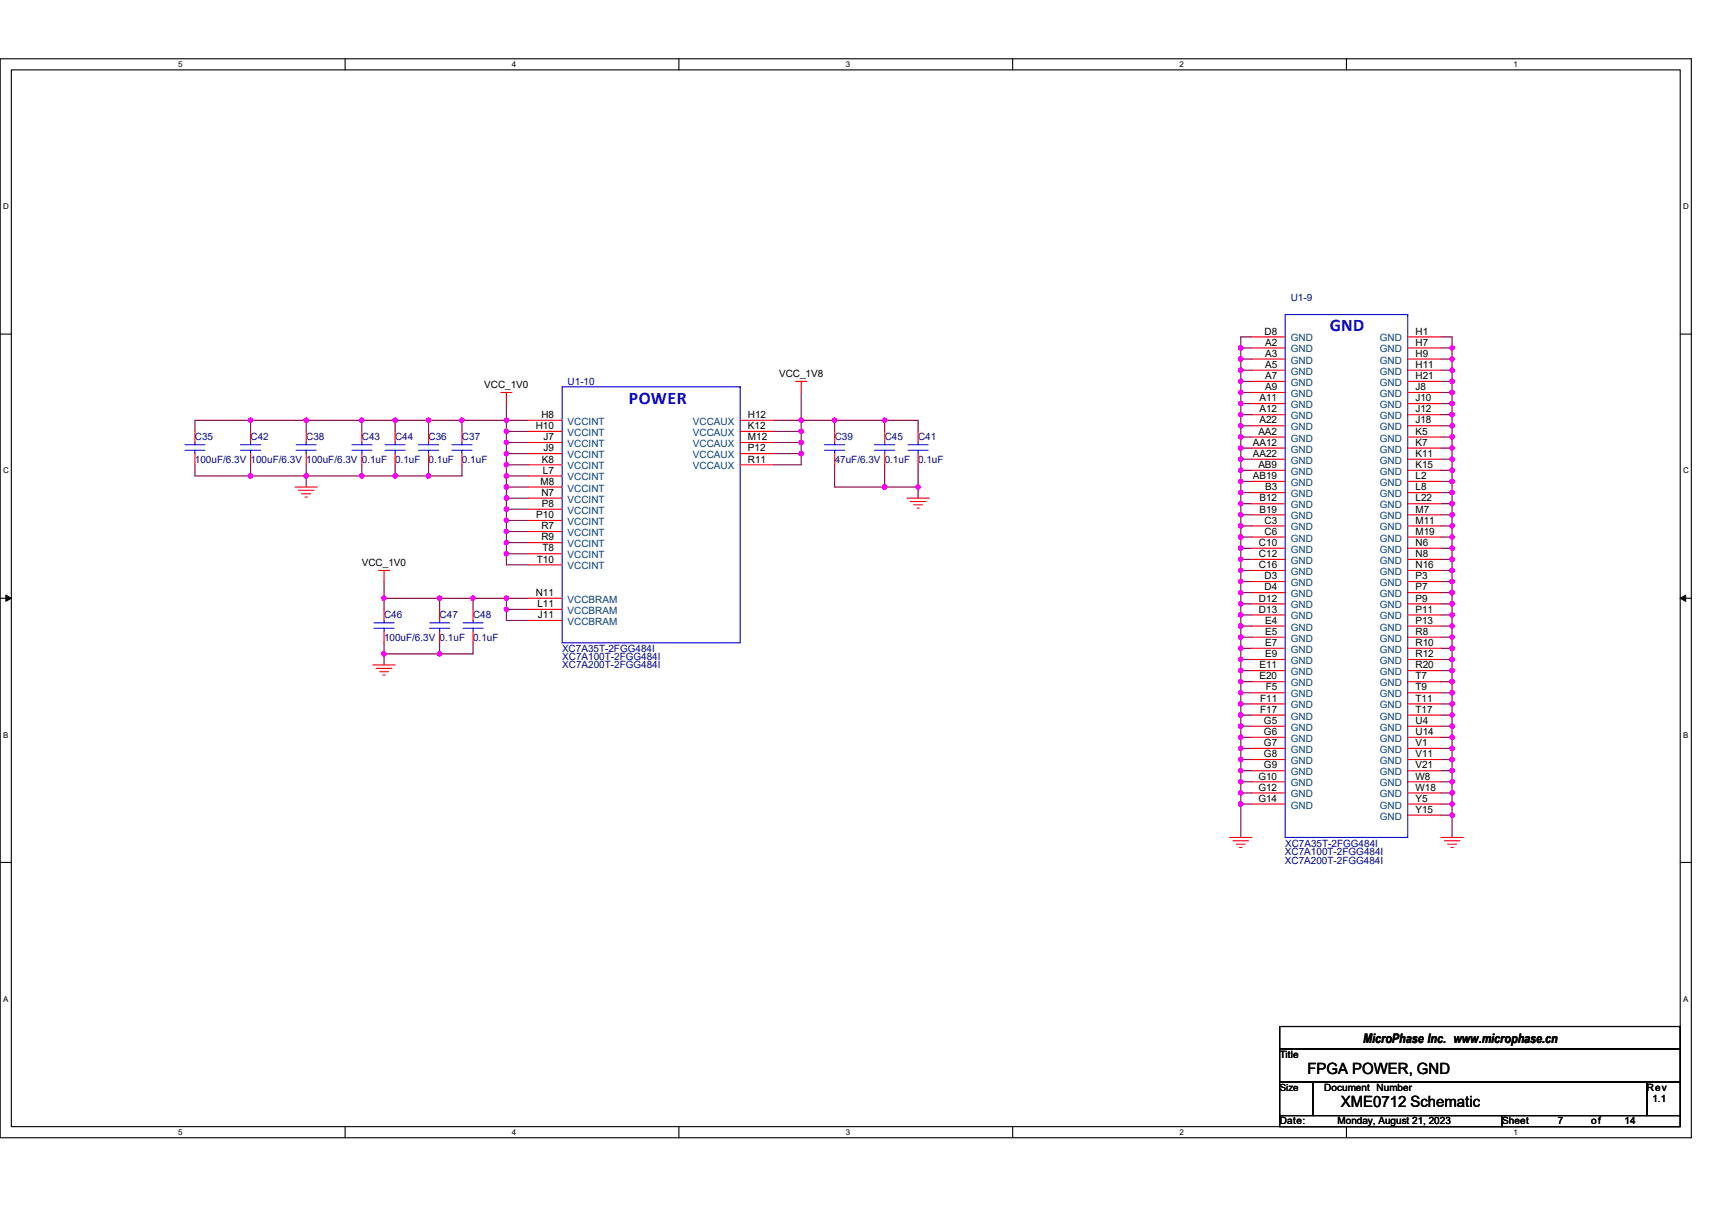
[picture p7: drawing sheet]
<svg xmlns="http://www.w3.org/2000/svg" width="297mm" height="210mm" viewBox="0 0 297 210" stroke-linecap="round" stroke-linejoin="round" font-family="sans-serif">
<path d="M0 10.2h293.5v187.2h-293.5zM2 12.1h289.5v183.4h-289.5z" fill="none" stroke="#000" stroke-width=".19"/>
<g fill="#fff">
<path d="M30.9 10.4h.8v1.6h-.8z"/>
<path d="M30.9 195.7h.8v1.6h-.8z"/>
</g>
<path d="M59.9 10.2v1.9M59.9 195.5v1.9" fill="none" stroke="#000" stroke-width=".19"/>
<g fill="#fff">
<path d="M88.8 10.4h.8v1.6h-.8z"/>
<path d="M88.8 195.7h.8v1.6h-.8z"/>
</g>
<path d="M117.8 10.2v1.9M117.8 195.5v1.9" fill="none" stroke="#000" stroke-width=".19"/>
<g fill="#fff">
<path d="M146.7 10.4h.8v1.6h-.8z"/>
<path d="M146.7 195.7h.8v1.6h-.8z"/>
</g>
<path d="M175.7 10.2v1.9M175.7 195.5v1.9" fill="none" stroke="#000" stroke-width=".19"/>
<g fill="#fff">
<path d="M204.7 10.4h.7v1.6h-.7z"/>
<path d="M204.7 195.7h.7v1.6h-.7z"/>
</g>
<path d="M233.6 10.2v1.9M233.6 195.5v1.9" fill="none" stroke="#000" stroke-width=".19"/>
<g fill="#fff">
<path d="M262.6 10.4h.7v1.6h-.7z"/>
<path d="M262.6 195.7h.7v1.6h-.7z"/>
<path d="M.5 35.1h1v1.5h-1z"/>
<path d="M292 35.1h1v1.5h-1z"/>
<path d="M.5 80.9h1v1.5h-1z"/>
<path d="M292 80.9h1v1.5h-1z"/>
</g>
<path d="M0 58h2M291.5 58h2" fill="none" stroke="#000" stroke-width=".19"/>
<g fill="#fff">
<path d="M.5 126.7h.9v1.6h-.9z"/>
<path d="M292 126.7h.9v1.6h-.9z"/>
</g>
<path d="M0 103.8h2M291.5 103.8h2" fill="none" stroke="#000" stroke-width=".19"/>
<path d="M1 103.3l1 .5-1 .6zM291.5 103.8l1-.5v1.1z" fill="#000" stroke="#000" stroke-width=".17"/>
<g fill="#fff">
<path d="M.5 172.6h.9v1.5h-.9z"/>
<path d="M292 172.6h.9v1.5h-.9z"/>
</g>
<g fill="none" stroke="#000" stroke-width=".19">
<path d="M0 149.7h2M291.5 149.7h2M222 178.1h69.5v3.9h-69.5zM291.5 178.1h.1M222 182h69.5v5.8h-69.5zM222 187.8h5.8v5.8h-5.8zM222 193.6h38.6v1.9h-38.6zM227.8 187.8h.1M227.8 187.8h57.9v5.8h-57.9zM260.6 193.6h30.9v1.9h-30.9zM260.6 193.6h.1M285.7 187.8h5.8v5.8h-5.8z"/>
<path d="M285.7 187.8h.1M291.5 182h.1M291.5 187.8h.1M291.5 193.6h.1"/>
</g>
<g fill="none" stroke="#800040" stroke-width=".19">
<path d="M217.2 58.5h-1.9v1.9M250 58.5h1.9v1.9M43.5 72.9v2M43.5 72.9h9.6M43.5 72.9h-9.7v2M53.1 72.9h9.7M53.1 72.9v2M62.8 72.9h5.8M62.8 72.9v2M68.6 72.9v2M68.6 72.9h5.8M74.4 72.9v2"/>
<path d="M74.4 72.9h5.8M80.2 72.9h7.7M80.2 72.9v2M87.9 70v2.9M87.9 72.9v2M87.9 74.9v1.9M87.9 76.8v1.9M87.9 78.7v2M87.9 72.9h3.8M87.9 74.9h3.8M87.9 76.8h3.8M87.9 78.7h3.8"/>
<path d="M134.2 72.9h4.8M134.2 74.9h4.8M134.2 76.8h4.8M134.2 78.7h4.8M139 72.9h5.8M139 68.1v4.8M139 72.9v2M139 74.9v1.9M139 76.8v1.9M139 78.7v2h-4.8M144.8 72.9v2M144.8 72.9h8.7"/>
<path d="M153.5 72.9v2M153.5 72.9h5.8v2M215.3 60.4v1.9M215.3 62.3v1.9M215.3 64.2v2M215.3 66.2v1.9M215.3 68.1v1.9M215.3 70v2M215.3 72v1.9M215.3 73.9v1.9M215.3 75.8v2M215.3 77.8v1.9"/>
<path d="M215.3 79.7v1.9M215.3 60.4h1.9M215.3 62.3h1.9M215.3 64.2h1.9M215.3 66.2h1.9M215.3 68.1h1.9M215.3 70h1.9M215.3 72h1.9M215.3 73.9h1.9M215.3 75.8h1.9M215.3 77.8h1.9M215.3 79.7h1.9"/>
<path d="M250 60.4h1.9M250 62.3h1.9M250 64.2h1.9M250 66.2h1.9M250 68.1h1.9M250 70h1.9M250 72h1.9M250 73.9h1.9M250 75.8h1.9M250 77.8h1.9M250 79.7h1.9M251.9 60.4v1.9"/>
<path d="M251.9 62.3v1.9M251.9 64.2v2M251.9 66.2v1.9M251.9 68.1v1.9M251.9 70v2M251.9 72v1.9M251.9 73.9v1.9M251.9 75.8v2M251.9 77.8v1.9M251.9 79.7v1.9M33.8 80.7v1.9h9.7M43.5 82.6h9.6"/>
<path d="M43.5 80.7v1.9M53.1 82.6v1.9M53.1 80.7v1.9M53.1 82.6h9.7M62.8 82.6h5.8M62.8 80.7v1.9M68.6 80.7v1.9M68.6 82.6h5.8M74.4 80.7v1.9M80.2 80.7v1.9h-5.8M87.9 80.7v1.9M87.9 84.5v1.9"/>
<path d="M87.9 86.4v2M87.9 82.6v1.9M87.9 96.1v1.9h3.8M87.9 88.4v1.9M87.9 90.3v1.9M87.9 92.2v2M87.9 94.2v1.9M87.9 86.4h3.8M87.9 80.7h3.8M87.9 82.6h3.8M87.9 84.5h3.8M87.9 88.4h3.8"/>
<path d="M87.9 90.3h3.8M87.9 92.2h3.8M87.9 94.2h3.8M87.9 96.1h3.8M144.8 80.7v3.8h8.7M153.5 80.7v3.8M153.5 84.5h5.8M159.3 80.7v3.8M159.3 84.5v1.9M215.3 81.6v1.9M215.3 83.5v2M215.3 85.5v1.9"/>
<path d="M215.3 87.4v1.9M215.3 89.3v2M215.3 91.3v1.9M215.3 93.2v1.9M215.3 95.1v2M215.3 97.1v1.9M215.3 99v1.9M215.3 81.6h1.9M215.3 83.5h1.9M215.3 85.5h1.9M215.3 87.4h1.9M215.3 89.3h1.9"/>
<path d="M215.3 91.3h1.9M215.3 93.2h1.9M215.3 95.1h1.9M215.3 97.1h1.9M215.3 99h1.9M250 81.6h1.9M250 83.5h1.9M250 85.5h1.9M250 87.4h1.9M250 89.3h1.9M250 91.3h1.9M250 93.2h1.9"/>
<path d="M250 95.1h1.9M250 97.1h1.9M250 99h1.9M251.9 81.6v1.9M251.9 83.5v2M251.9 85.5v1.9M251.9 87.4v1.9M251.9 89.3v2M251.9 91.3v1.9M251.9 93.2v1.9M251.9 95.1v2M251.9 97.1v1.9"/>
<path d="M251.9 99v1.9M66.6 103.8h9.7M66.6 111.5v2M66.6 113.5v1.9M66.6 103.8v1.9M66.6 113.5h9.7M66.6 100.9v2.9M76.3 111.5v2M76.3 103.8v1.9M76.3 103.8h5.8M82.1 103.8h5.8M82.1 111.5v2h-5.8"/>
<path d="M82.1 103.8v1.9M87.9 105.7v2h3.8M87.9 103.8v1.9M87.9 103.8h3.8M87.9 105.7h3.8M215.3 100.9v1.9M215.3 102.8v2M215.3 104.8v1.9M215.3 106.7v1.9M215.3 108.6v2M215.3 110.6v1.9M215.3 112.5v1.9"/>
<path d="M215.3 114.4v2M215.3 116.4v1.9M215.3 118.3v1.9M215.3 100.9h1.9M215.3 102.8h1.9M215.3 104.8h1.9M215.3 106.7h1.9M215.3 108.6h1.9M215.3 110.6h1.9M215.3 112.5h1.9M215.3 114.4h1.9M215.3 116.4h1.9"/>
<path d="M215.3 118.3h1.9M250 100.9h1.9M250 102.8h1.9M250 104.8h1.9M250 106.7h1.9M250 108.6h1.9M250 110.6h1.9M250 112.5h1.9M250 114.4h1.9M250 116.4h1.9M250 118.3h1.9M251.9 100.9v1.9"/>
<path d="M251.9 102.8v2M251.9 104.8v1.9M251.9 106.7v1.9M251.9 108.6v2M251.9 110.6v1.9M251.9 112.5v1.9M251.9 114.4v2M251.9 116.4v1.9M251.9 118.3v1.9M215.3 120.2v2M215.3 122.2v1.9M215.3 124.1v1.9"/>
<path d="M215.3 126v2M215.3 128v1.9M215.3 129.9v1.9M215.3 131.8v2M215.3 133.8v1.9M215.3 135.7v1.9M215.3 137.6v1.9M215.3 139.5v5.8M215.3 120.2h1.9M215.3 122.2h1.9M215.3 124.1h1.9M215.3 126h1.9"/>
<path d="M215.3 128h1.9M215.3 129.9h1.9M215.3 131.8h1.9M215.3 133.8h1.9M215.3 135.7h1.9M215.3 137.6h1.9M215.3 139.5h1.9M250 120.2h1.9M250 122.2h1.9M250 124.1h1.9M250 126h1.9M250 128h1.9"/>
<path d="M250 129.9h1.9M250 131.8h1.9M250 133.8h1.9M250 135.7h1.9M250 137.6h1.9M250 139.5h1.9M251.9 120.2v2M251.9 122.2v1.9M251.9 124.1v1.9M251.9 126v2M251.9 128v1.9M251.9 129.9v1.9"/>
<path d="M251.9 131.8v2M251.9 133.8v1.9M251.9 135.7v1.9M251.9 137.6v1.9M251.9 139.5v2M250 141.5h1.9M251.9 141.5v3.8"/>
</g>
<g fill="#f0f" stroke="#f0f" stroke-width=".19">
<circle cx="87.9" cy="74.9" r=".38"/>
<circle cx="87.9" cy="72.9" r=".38"/>
<circle cx="87.9" cy="76.8" r=".38"/>
<circle cx="87.9" cy="78.7" r=".38"/>
<circle cx="87.9" cy="82.6" r=".38"/>
<circle cx="87.9" cy="80.6" r=".38"/>
<circle cx="87.9" cy="86.4" r=".38"/>
<circle cx="87.9" cy="84.5" r=".38"/>
<circle cx="62.8" cy="72.9" r=".38"/>
<circle cx="53.1" cy="72.9" r=".38"/>
<circle cx="68.6" cy="72.9" r=".38"/>
<circle cx="62.8" cy="82.6" r=".38"/>
<circle cx="68.6" cy="82.6" r=".38"/>
<circle cx="43.5" cy="82.6" r=".38"/>
<circle cx="53.1" cy="82.6" r=".38"/>
<circle cx="74.3" cy="82.6" r=".38"/>
<circle cx="80.1" cy="72.9" r=".38"/>
<circle cx="74.3" cy="72.9" r=".38"/>
<circle cx="87.9" cy="88.4" r=".38"/>
<circle cx="87.9" cy="90.3" r=".38"/>
<circle cx="87.9" cy="92.2" r=".38"/>
<circle cx="87.9" cy="96.1" r=".38"/>
<circle cx="87.9" cy="94.2" r=".38"/>
<circle cx="139" cy="72.9" r=".38"/>
<circle cx="139" cy="74.9" r=".38"/>
<circle cx="139" cy="76.8" r=".38"/>
<circle cx="139" cy="78.7" r=".38"/>
<circle cx="153.5" cy="72.9" r=".38"/>
<circle cx="144.8" cy="72.9" r=".38"/>
<circle cx="153.5" cy="84.5" r=".38"/>
<circle cx="159.3" cy="84.5" r=".38"/>
<circle cx="215.3" cy="62.3" r=".38"/>
<circle cx="215.3" cy="70" r=".38"/>
<circle cx="215.3" cy="72" r=".38"/>
<circle cx="215.3" cy="73.9" r=".38"/>
<circle cx="215.3" cy="77.8" r=".38"/>
<circle cx="215.3" cy="79.7" r=".38"/>
<circle cx="215.3" cy="89.3" r=".38"/>
<circle cx="215.3" cy="131.8" r=".38"/>
<circle cx="215.3" cy="60.4" r=".38"/>
<circle cx="215.3" cy="64.2" r=".38"/>
<circle cx="215.3" cy="68.1" r=".38"/>
<circle cx="215.3" cy="66.2" r=".38"/>
<circle cx="215.3" cy="75.8" r=".38"/>
<circle cx="215.3" cy="83.5" r=".38"/>
<circle cx="215.3" cy="81.6" r=".38"/>
<circle cx="215.3" cy="87.4" r=".38"/>
<circle cx="215.3" cy="85.5" r=".38"/>
<circle cx="215.3" cy="93.2" r=".38"/>
<circle cx="215.3" cy="91.3" r=".38"/>
<circle cx="215.3" cy="95.1" r=".38"/>
<circle cx="215.3" cy="97.1" r=".38"/>
<circle cx="215.3" cy="99" r=".38"/>
<circle cx="215.3" cy="102.8" r=".38"/>
<circle cx="215.3" cy="100.9" r=".38"/>
<circle cx="215.3" cy="106.7" r=".38"/>
<circle cx="215.3" cy="104.8" r=".38"/>
<circle cx="215.3" cy="108.6" r=".38"/>
<circle cx="215.3" cy="110.6" r=".38"/>
<circle cx="215.3" cy="114.4" r=".38"/>
<circle cx="215.3" cy="112.5" r=".38"/>
<circle cx="215.3" cy="116.4" r=".38"/>
<circle cx="215.3" cy="118.3" r=".38"/>
<circle cx="215.3" cy="122.2" r=".38"/>
<circle cx="215.3" cy="120.2" r=".38"/>
<circle cx="215.3" cy="126" r=".38"/>
<circle cx="215.3" cy="124.1" r=".38"/>
<circle cx="215.3" cy="129.9" r=".38"/>
<circle cx="215.3" cy="127.9" r=".38"/>
<circle cx="215.3" cy="135.7" r=".38"/>
<circle cx="215.3" cy="133.7" r=".38"/>
<circle cx="215.3" cy="139.5" r=".38"/>
<circle cx="215.3" cy="137.6" r=".38"/>
<circle cx="251.9" cy="62.3" r=".38"/>
<circle cx="251.9" cy="72" r=".38"/>
<circle cx="251.9" cy="73.9" r=".38"/>
<circle cx="251.9" cy="114.4" r=".38"/>
<circle cx="251.9" cy="137.6" r=".38"/>
<circle cx="251.9" cy="60.4" r=".38"/>
<circle cx="251.9" cy="66.2" r=".38"/>
<circle cx="251.9" cy="64.2" r=".38"/>
<circle cx="251.9" cy="70" r=".38"/>
<circle cx="251.9" cy="68.1" r=".38"/>
<circle cx="251.9" cy="75.8" r=".38"/>
<circle cx="251.9" cy="79.7" r=".38"/>
<circle cx="251.9" cy="77.8" r=".38"/>
<circle cx="251.9" cy="83.5" r=".38"/>
<circle cx="251.9" cy="81.6" r=".38"/>
<circle cx="251.9" cy="87.4" r=".38"/>
<circle cx="251.9" cy="85.5" r=".38"/>
<circle cx="251.9" cy="91.3" r=".38"/>
<circle cx="251.9" cy="89.3" r=".38"/>
<circle cx="251.9" cy="93.2" r=".38"/>
<circle cx="251.9" cy="97.1" r=".38"/>
<circle cx="251.9" cy="95.1" r=".38"/>
<circle cx="251.9" cy="100.9" r=".38"/>
<circle cx="251.9" cy="99" r=".38"/>
<circle cx="251.9" cy="102.8" r=".38"/>
<circle cx="251.9" cy="106.7" r=".38"/>
<circle cx="251.9" cy="104.8" r=".38"/>
<circle cx="251.9" cy="110.6" r=".38"/>
<circle cx="251.9" cy="108.6" r=".38"/>
<circle cx="251.9" cy="112.5" r=".38"/>
<circle cx="251.9" cy="118.3" r=".38"/>
<circle cx="251.9" cy="116.4" r=".38"/>
<circle cx="251.9" cy="120.2" r=".38"/>
<circle cx="251.9" cy="122.2" r=".38"/>
<circle cx="251.9" cy="126" r=".38"/>
<circle cx="251.9" cy="124.1" r=".38"/>
<circle cx="251.9" cy="129.9" r=".38"/>
<circle cx="251.9" cy="127.9" r=".38"/>
<circle cx="251.9" cy="133.7" r=".38"/>
<circle cx="251.9" cy="131.8" r=".38"/>
<circle cx="251.9" cy="135.7" r=".38"/>
<circle cx="251.9" cy="139.5" r=".38"/>
<circle cx="251.9" cy="141.5" r=".38"/>
<circle cx="43.5" cy="72.9" r=".38"/>
<circle cx="82.1" cy="103.8" r=".38"/>
<circle cx="76.3" cy="103.8" r=".38"/>
<circle cx="66.6" cy="103.8" r=".38"/>
<circle cx="76.3" cy="113.5" r=".38"/>
<circle cx="66.6" cy="113.5" r=".38"/>
<circle cx="87.9" cy="105.7" r=".38"/>
<circle cx="87.9" cy="103.8" r=".38"/>
</g>
<g fill="none" stroke="#f00" stroke-width=".19">
<path d="M217.2 58.5h5.8M244.2 58.5h5.8M33.8 74.9v1.9M33.8 78.7v2M43.5 74.9v1.9M43.5 78.7v2M53.1 74.9v1.9M53.1 78.7v2M62.8 74.9v1.9M62.8 78.7v2M68.6 74.9v1.9M68.6 78.7v2"/>
<path d="M74.4 74.9v1.9M74.4 78.7v2M80.2 74.9v1.9M80.2 78.7v2M86.9 68.1h1.9M87.9 68.1v1.9M91.7 72.9h5.8M91.7 74.9h5.8M91.7 76.8h5.8M91.7 78.7h5.8M128.4 72.9h5.8M128.4 74.9h5.8"/>
<path d="M128.4 76.8h5.8M128.4 78.7h5.8M138.1 66.2h1.9M139 66.2v1.9M144.8 74.9v1.9M144.8 78.7v2M153.5 74.9v1.9M153.5 78.7v2M159.3 74.9v1.9M159.3 78.7v2M217.2 60.4h5.8M217.2 62.3h5.8"/>
<path d="M217.2 64.2h5.8M217.2 66.2h5.8M217.2 68.1h5.8M217.2 70h5.8M217.2 72h5.8M217.2 73.9h5.8M217.2 75.8h5.8M217.2 77.8h5.8M217.2 79.7h5.8M244.2 60.4h5.8M244.2 62.3h5.8M244.2 64.2h5.8"/>
<path d="M244.2 66.2h5.8M244.2 68.1h5.8M244.2 70h5.8M244.2 72h5.8M244.2 73.9h5.8M244.2 75.8h5.8M244.2 77.8h5.8M244.2 79.7h5.8M51.2 84.5h3.9M51.8 85.1h2.7M52.3 85.7h1.6M52.9 86.3h.4"/>
<path d="M65.7 99h1.9M66.6 99v1.9M91.7 80.7h5.8M91.7 82.6h5.8M91.7 84.5h5.8M91.7 86.4h5.8M91.7 88.4h5.8M91.7 90.3h5.8M91.7 92.2h5.8M91.7 94.2h5.8M91.7 96.1h5.8M91.7 98h5.8"/>
<path d="M128.4 80.7h5.8M157.4 86.4h3.8M157.9 87h2.8M158.5 87.6h1.6M159.1 88.2h.4M217.2 81.6h5.8M217.2 83.5h5.8M217.2 85.5h5.8M217.2 87.4h5.8M217.2 89.3h5.8M217.2 91.3h5.8M217.2 93.2h5.8"/>
<path d="M217.2 95.1h5.8M217.2 97.1h5.8M217.2 99h5.8M244.2 81.6h5.8M244.2 83.5h5.8M244.2 85.5h5.8M244.2 87.4h5.8M244.2 89.3h5.8M244.2 91.3h5.8M244.2 93.2h5.8M244.2 95.1h5.8M244.2 97.1h5.8"/>
<path d="M244.2 99h5.8M64.7 115.4h3.9M65.3 116h2.7M65.9 116.6h1.5M66.4 117.1h.4M66.6 105.7v2M66.6 109.6v1.9M76.3 105.7v2M76.3 109.6v1.9M82.1 105.7v2M82.1 109.6v1.9M91.7 103.8h5.8"/>
<path d="M91.7 105.7h5.8M91.7 107.7h5.8M217.2 100.9h5.8M217.2 102.8h5.8M217.2 104.8h5.8M217.2 106.7h5.8M217.2 108.6h5.8M217.2 110.6h5.8M217.2 112.5h5.8M217.2 114.4h5.8M217.2 116.4h5.8M217.2 118.3h5.8"/>
<path d="M244.2 100.9h5.8M244.2 102.8h5.8M244.2 104.8h5.8M244.2 106.7h5.8M244.2 108.6h5.8M244.2 110.6h5.8M244.2 112.5h5.8M244.2 114.4h5.8M244.2 116.4h5.8M244.2 118.3h5.8M217.2 120.2h5.8M217.2 122.2h5.8"/>
<path d="M217.2 124.1h5.8M217.2 126h5.8M217.2 128h5.8M217.2 129.9h5.8M217.2 131.8h5.8M217.2 133.8h5.8M217.2 135.7h5.8M217.2 137.6h5.8M217.2 139.5h5.8M244.2 120.2h5.8M244.2 122.2h5.8M244.2 124.1h5.8"/>
<path d="M244.2 126h5.8M244.2 128h5.8M244.2 129.9h5.8M244.2 131.8h5.8M244.2 133.8h5.8M244.2 135.7h5.8M244.2 137.6h5.8M244.2 139.5h5.8M213.3 145.3h3.9M213.9 145.9h2.7M214.5 146.5h1.5M215.1 147.1h.4"/>
<path d="M244.2 141.5h5.8M250 145.3h3.9M250.6 145.9h2.7M251.2 146.5h1.5M251.8 147.1h.4"/>
</g>
<g fill="none" stroke="#00f" stroke-width=".19">
<path d="M223 54.6h21.2v90.7h-21.2zM244.2 54.6h.1M32.1 78.1h3.5M32.1 77.2h3.5M33.8 76.8v.4M33.8 78.1v.6M41.7 78.1h3.5M41.7 77.2h3.5M43.5 76.8v.4M43.5 78.1v.6M51.4 78.1h3.5M51.4 77.2h3.5"/>
<path d="M53.1 76.8v.4M53.1 78.1v.6M61 78.1h3.5M61 77.2h3.5M62.8 76.8v.4M62.8 78.1v.6M66.8 78.1h3.5M66.8 77.2h3.5M68.6 76.8v.4M68.6 78.1v.6M72.6 78.1h3.5M72.6 77.2h3.5"/>
<path d="M74.4 76.8v.4M74.4 78.1v.6M78.4 78.1h3.5M78.4 77.2h3.5M80.2 76.8v.4M80.2 78.1v.6M97.5 67.1h30.9v44.4h-30.9zM128.4 67.1h.1M143.1 78.1h3.5M143.1 77.2h3.5M144.8 76.8v.4M144.8 78.1v.6"/>
<path d="M151.8 78.1h3.4M151.8 77.2h3.4M153.5 76.8v.4M153.5 78.1v.6M157.6 78.1h3.4M157.6 77.2h3.4M159.3 76.8v.4M159.3 78.1v.6M64.9 109h3.5M64.9 108.1h3.5M66.6 107.7v.4M66.6 109v.6"/>
<path d="M74.5 109h3.5M74.5 108.1h3.5M76.3 107.7v.4M76.3 109v.6M80.3 109h3.5M80.3 108.1h3.5M82.1 107.7v.4M82.1 109v.6"/>
</g>
<g font-size="3.1" fill="#00f">
<text x="230.7" y="57.5">GND</text>
<text x="109.1" y="70.1">POWER</text>
</g>
<g font-size="2.7">
<text x="226.9" y="186.3">FPGA POWER, GND</text>
<text x="232.6" y="192.1">XME0712 Schematic</text>
</g>
<text font-size="2.3" x="236.5" y="181.1">MicroPhase Inc. www.microphase.cn</text>
<g font-size="1.7" fill="#000080">
<text x="224" y="52.3">U1-9</text>
<text x="98.5" y="66.8">U1-10</text>
<text x="33.8" y="76.4">C35</text>
<text x="43.5" y="76.4">C42</text>
<text x="53.1" y="76.4">C38</text>
<text x="62.8" y="76.4">C43</text>
<text x="68.6" y="76.4">C44</text>
<text x="74.4" y="76.4">C36</text>
<text x="80.2" y="76.4">C37</text>
<text x="144.8" y="76.4">C39</text>
<text x="153.5" y="76.4">C45</text>
<text x="159.3" y="76.4">C41</text>
<text x="33.8" y="80.3">100uF/6.3V 100uF/6.3V 100uF/6.3V 0.1uF</text>
<text x="68.6" y="80.3">0.1uF</text>
<text x="74.4" y="80.3">0.1uF</text>
<text x="80.2" y="80.3">0.1uF</text>
<text x="144.8" y="80.3">47uF/6.3V 0.1uF</text>
<text x="159.3" y="80.3">0.1uF</text>
<text x="66.6" y="107.3">C46</text>
<text x="76.3" y="107.3">C47</text>
<text x="82.1" y="107.3">C48</text>
<text x="66.6" y="111.2">100uF/6.3V 0.1uF</text>
<text x="82.1" y="111.2">0.1uF</text>
<text x="97.5" y="113.1">XC7A35T-2FGG484I</text>
<text x="97.5" y="114.5">XC7A100T-2FGG484I</text>
<text x="97.5" y="116">XC7A200T-2FGG484I</text>
<text x="222.9" y="149.9">XC7A200T-2FGG484I</text>
<text x="222.9" y="148.4">XC7A100T-2FGG484I</text>
<text x="223" y="147">XC7A35T-2FGG484I</text>
</g>
<g font-size="1.7">
<text x="219.4" y="58.1">D8</text>
<text x="219.5" y="60">A2</text>
<text x="245.6" y="58.1">H1</text>
<text x="245.6" y="60">H7</text>
<text x="135.2" y="65.4">VCC_1V8</text>
<text x="219.5" y="61.9">A3</text>
<text x="219.5" y="63.8">A5</text>
<text x="219.5" y="65.8">A7</text>
<text x="245.6" y="61.9">H9</text>
<text x="245.6" y="63.8">H11</text>
<text x="245.6" y="65.8">H21</text>
<text x="84" y="67.3">VCC_1V0</text>
<text x="218.5" y="69.6">A11</text>
<text x="218.5" y="71.6">A12</text>
<text x="219.5" y="67.7">A9</text>
<text x="245.6" y="67.7">J8</text>
<text x="245.6" y="69.6">J10</text>
<text x="245.6" y="71.6">J12</text>
<text x="93" y="74.5">H10</text>
<text x="93.9" y="72.5">H8</text>
<text x="94.3" y="76.4">J7</text>
<text x="129.8" y="72.5">H12</text>
<text x="129.8" y="74.5">K12</text>
<text x="129.8" y="76.4">M12</text>
<text x="217.4" y="77.4">AA12</text>
<text x="218.3" y="75.4">AA2</text>
<text x="218.5" y="73.5">A22</text>
<text x="245.6" y="73.5">J18</text>
<text x="245.6" y="75.4">K5</text>
<text x="245.6" y="77.4">K7</text>
<text x="94" y="80.3">K8</text>
<text x="94.2" y="82.2">L7</text>
<text x="94.3" y="78.3">J9</text>
<text x="129.8" y="78.3">P12</text>
<text x="129.8" y="80.3">R11</text>
<text x="217.4" y="79.3">AA22</text>
<text x="217.4" y="83.1">AB19</text>
<text x="218.3" y="81.2">AB9</text>
<text x="245.6" y="79.3">K11</text>
<text x="245.6" y="81.2">K15</text>
<text x="245.6" y="83.1">L2</text>
<text x="93" y="89.9">P10</text>
<text x="93.8" y="84.1">M8</text>
<text x="93.9" y="86">N7</text>
<text x="94" y="88">P8</text>
<text x="218.5" y="87">B12</text>
<text x="218.5" y="88.9">B19</text>
<text x="219.5" y="85.1">B3</text>
<text x="245.6" y="85.1">L8</text>
<text x="245.6" y="87">L22</text>
<text x="245.6" y="88.9">M7</text>
<text x="93.9" y="91.8">R7</text>
<text x="93.9" y="93.8">R9</text>
<text x="94.1" y="95.7">T8</text>
<text x="218.4" y="94.7">C10</text>
<text x="219.4" y="90.9">C3</text>
<text x="219.4" y="92.8">C6</text>
<text x="245.6" y="90.9">M11</text>
<text x="245.6" y="92.8">M19</text>
<text x="245.6" y="94.7">N6</text>
<text x="62.8" y="98.2">VCC_1V0</text>
<text x="93.2" y="97.6">T10</text>
<text x="218.4" y="96.7">C12</text>
<text x="218.4" y="98.6">C16</text>
<text x="219.4" y="100.5">D3</text>
<text x="245.6" y="96.7">N8</text>
<text x="245.6" y="98.6">N16</text>
<text x="245.6" y="100.5">P3</text>
<text x="93" y="103.4">N11</text>
<text x="93.2" y="105.3">L11</text>
<text x="93.3" y="107.3">J11</text>
<text x="218.4" y="104.4">D12</text>
<text x="218.4" y="106.3">D13</text>
<text x="219.4" y="102.4">D4</text>
<text x="245.6" y="102.4">P7</text>
<text x="245.6" y="104.4">P9</text>
<text x="245.6" y="106.3">P11</text>
<text x="219.5" y="108.2">E4</text>
<text x="219.5" y="110.2">E5</text>
<text x="219.5" y="112.1">E7</text>
<text x="245.6" y="108.2">P13</text>
<text x="245.6" y="110.2">R8</text>
<text x="245.6" y="112.1">R10</text>
<text x="218.5" y="116">E11</text>
<text x="218.5" y="117.9">E20</text>
<text x="219.5" y="114">E9</text>
<text x="219.6" y="119.8">F5</text>
<text x="245.6" y="114">R12</text>
<text x="245.6" y="116">R20</text>
<text x="245.6" y="117.9">T7</text>
<text x="245.6" y="119.8">T9</text>
<text x="218.6" y="121.8">F11</text>
<text x="218.6" y="123.7">F17</text>
<text x="219.3" y="125.6">G5</text>
<text x="245.6" y="121.8">T11</text>
<text x="245.6" y="123.7">T17</text>
<text x="245.6" y="125.6">U4</text>
<text x="219.3" y="127.6">G6</text>
<text x="219.3" y="129.5">G7</text>
<text x="219.3" y="131.4">G8</text>
<text x="245.6" y="127.6">U14</text>
<text x="245.6" y="129.5">V1</text>
<text x="245.6" y="131.4">V11</text>
<text x="218.3" y="135.3">G10</text>
<text x="218.3" y="137.2">G12</text>
<text x="219.3" y="133.3">G9</text>
<text x="245.6" y="133.3">V21</text>
<text x="245.6" y="135.3">W8</text>
<text x="245.6" y="137.2">W18</text>
<text x="218.3" y="139.1">G14</text>
<text x="245.6" y="139.1">Y5</text>
<text x="245.6" y="141.1">Y15</text>
<text x="222" y="183.6">Title</text>
<text x="222" y="189.3">Size</text>
<text x="229.8" y="189.3">Document Number</text>
<text x="285.7" y="189.3">Rev</text>
<text x="286.7" y="191.3">1.1</text>
<text x="222" y="195.1">Date:</text>
<text x="232.1" y="195.1">Monday, August 21, 2023</text>
<text x="260.6" y="195.1">Sheet</text>
<text x="270.3" y="195.1">7</text>
<text x="276.1" y="195.1">of</text>
<text x="281.9" y="195.1">14</text>
</g>
<g font-size="1.7" fill="#004080">
<text x="224" y="59.2">GND</text>
<text x="239.4" y="59.2">GND</text>
<text x="224" y="61.2">GND</text>
<text x="224" y="63.1">GND</text>
<text x="224" y="65">GND</text>
<text x="239.4" y="61.2">GND</text>
<text x="239.4" y="63.1">GND</text>
<text x="239.4" y="65">GND</text>
<text x="224" y="67">GND</text>
<text x="224" y="68.9">GND</text>
<text x="224" y="70.8">GND</text>
<text x="239.4" y="67">GND</text>
<text x="239.4" y="68.9">GND</text>
<text x="239.4" y="70.8">GND</text>
<text x="98.5" y="73.7">VCCINT</text>
<text x="98.5" y="75.6">VCCINT</text>
<text x="98.5" y="77.6">VCCINT</text>
<text x="120.2" y="73.7">VCCAUX</text>
<text x="120.2" y="75.6">VCCAUX</text>
<text x="120.2" y="77.6">VCCAUX</text>
<text x="224" y="72.8">GND</text>
<text x="224" y="74.7">GND</text>
<text x="224" y="76.6">GND</text>
<text x="239.4" y="72.8">GND</text>
<text x="239.4" y="74.7">GND</text>
<text x="239.4" y="76.6">GND</text>
<text x="98.5" y="79.5">VCCINT</text>
<text x="98.5" y="81.4">VCCINT</text>
<text x="98.5" y="83.4">VCCINT</text>
<text x="120.2" y="79.5">VCCAUX</text>
<text x="120.2" y="81.4">VCCAUX</text>
<text x="224" y="78.5">GND</text>
<text x="224" y="80.5">GND</text>
<text x="224" y="82.4">GND</text>
<text x="239.4" y="78.5">GND</text>
<text x="239.4" y="80.5">GND</text>
<text x="239.4" y="82.4">GND</text>
<text x="98.5" y="85.3">VCCINT</text>
<text x="98.5" y="87.2">VCCINT</text>
<text x="98.5" y="89.2">VCCINT</text>
<text x="224" y="84.3">GND</text>
<text x="224" y="86.3">GND</text>
<text x="224" y="88.2">GND</text>
<text x="239.4" y="84.3">GND</text>
<text x="239.4" y="86.3">GND</text>
<text x="239.4" y="88.2">GND</text>
<text x="98.5" y="91.1">VCCINT</text>
<text x="98.5" y="93">VCCINT</text>
<text x="98.5" y="95">VCCINT</text>
<text x="224" y="90.1">GND</text>
<text x="224" y="92.1">GND</text>
<text x="224" y="94">GND</text>
<text x="224" y="95.9">GND</text>
<text x="239.4" y="90.1">GND</text>
<text x="239.4" y="92.1">GND</text>
<text x="239.4" y="94">GND</text>
<text x="239.4" y="95.9">GND</text>
<text x="98.5" y="96.9">VCCINT</text>
<text x="98.5" y="98.8">VCCINT</text>
<text x="224" y="97.9">GND</text>
<text x="224" y="99.8">GND</text>
<text x="224" y="101.7">GND</text>
<text x="239.4" y="97.9">GND</text>
<text x="239.4" y="99.8">GND</text>
<text x="239.4" y="101.7">GND</text>
<text x="98.5" y="104.6">VCCBRAM</text>
<text x="98.5" y="106.5">VCCBRAM</text>
<text x="224" y="103.6">GND</text>
<text x="224" y="105.6">GND</text>
<text x="224" y="107.5">GND</text>
<text x="239.4" y="103.6">GND</text>
<text x="239.4" y="105.6">GND</text>
<text x="239.4" y="107.5">GND</text>
<text x="98.5" y="108.5">VCCBRAM</text>
<text x="224" y="109.4">GND</text>
<text x="224" y="111.4">GND</text>
<text x="224" y="113.3">GND</text>
<text x="239.4" y="109.4">GND</text>
<text x="239.4" y="111.4">GND</text>
<text x="239.4" y="113.3">GND</text>
<text x="224" y="115.2">GND</text>
<text x="224" y="117.2">GND</text>
<text x="224" y="119.1">GND</text>
<text x="239.4" y="115.2">GND</text>
<text x="239.4" y="117.2">GND</text>
<text x="239.4" y="119.1">GND</text>
<text x="224" y="121">GND</text>
<text x="224" y="122.9">GND</text>
<text x="224" y="124.9">GND</text>
<text x="239.4" y="121">GND</text>
<text x="239.4" y="122.9">GND</text>
<text x="239.4" y="124.9">GND</text>
<text x="224" y="126.8">GND</text>
<text x="224" y="128.7">GND</text>
<text x="224" y="130.7">GND</text>
<text x="239.4" y="126.8">GND</text>
<text x="239.4" y="128.7">GND</text>
<text x="239.4" y="130.7">GND</text>
<text x="224" y="132.6">GND</text>
<text x="224" y="134.5">GND</text>
<text x="224" y="136.5">GND</text>
<text x="239.4" y="132.6">GND</text>
<text x="239.4" y="134.5">GND</text>
<text x="239.4" y="136.5">GND</text>
<text x="224" y="138.4">GND</text>
<text x="224" y="140.3">GND</text>
<text x="239.4" y="138.4">GND</text>
<text x="239.4" y="140.3">GND</text>
<text x="239.4" y="142.2">GND</text>
</g>
<g font-size="1.4">
<text x="30.9" y="11.7">5</text>
<text x="88.8" y="11.7">4</text>
<text x="146.7" y="11.7">3</text>
<text x="204.7" y="11.7">2</text>
<text x="262.6" y="11.7">1</text>
<text x=".5" y="36.3">D</text>
<text x="292" y="36.3">D</text>
<text x=".5" y="82.1">C</text>
<text x="292" y="82.1">C</text>
<text x=".5" y="128">B</text>
<text x="292" y="128">B</text>
<text x=".5" y="173.8">A</text>
<text x="292" y="173.8">A</text>
<text x="30.9" y="197">5</text>
<text x="88.8" y="197">4</text>
<text x="146.7" y="197">3</text>
<text x="204.7" y="197">2</text>
<text x="262.6" y="197">1</text>
</g>
</svg>
